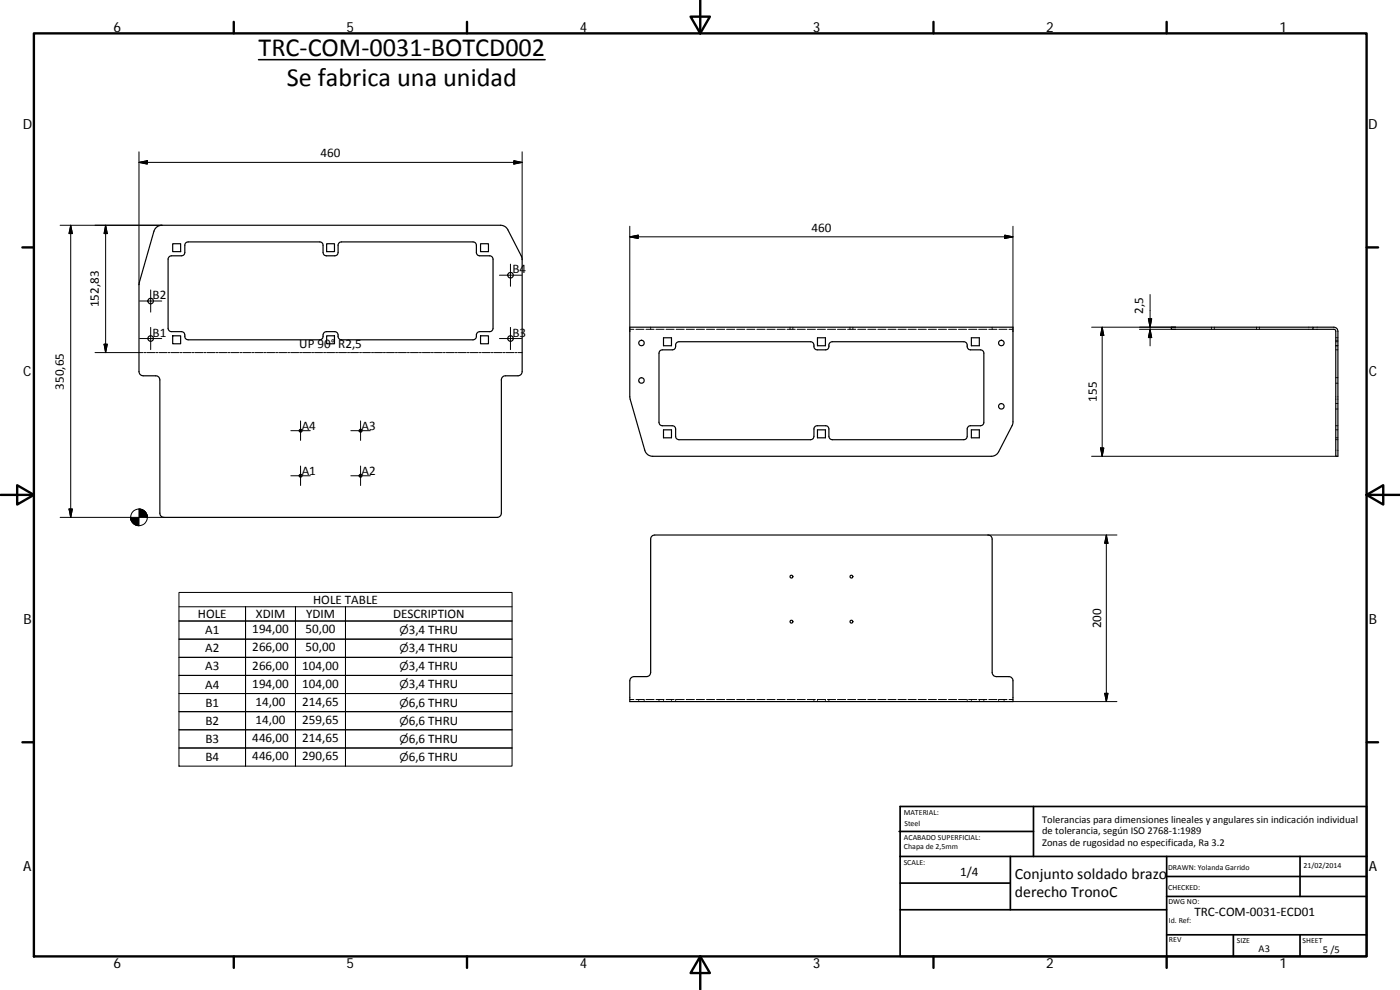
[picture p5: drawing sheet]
<svg xmlns="http://www.w3.org/2000/svg" width="420mm" height="297mm" viewBox="0 0 420 297" stroke-linecap="round" stroke-linejoin="round" font-family="sans-serif">
<g fill="none" stroke="#000" stroke-width=".36">
<path d="M46.7 68.5l.9-.7 1-.2h101.6a2.44 2.44 0 0 1 2.2 1.3l4.3 8.7v33.9a1.26 1.26 0 0 1-1.2 1.3h-3.8a1.23 1.23 0 0 0-1.2 1.2v40a1.26 1.26 0 0 1-1.3 1.2h-100a1.23 1.23 0 0 1-1.2-1.2v-40a1.2 1.2 0 0 0-1.3-1.2h-3.7a1.26 1.26 0 0 1-1.3-1.3v-26.1l4.5-16zM50.7 77.1l.5-.3h3.3l.6-.2 .4-.8 .1-2.6 .4-.5 .5-.1h39.5l.6 .2 .3 .5 .2 2.9 .2 .4 .6 .2h2.6l.6-.2 .3-.6 .1-2.7 .3-.5 .7-.2 39.9 .1 .5 .6 .1 2.7 .4 .6 .6 .2h3.2l.5 .3 .3 .7-.1 20.9-.7 .8h-3.2a1.23 1.23 0 0 0-1.1 1.7l-.3 .5-.6 .3h-39.5a1.22 1.22 0 0 1-1.1-1.7l-.1-.4-.6-.4h-2.8a1.23 1.23 0 0 0-1 1.7l-.3 .5-.6 .3h-39.5a1.22 1.22 0 0 1-1.1-1.7l-.1-.4-.6-.4h-3.5l-.7-.8v-20.9zM51.8 73.1h2.4v2.4h-2.4zM98 73.1h2.4v2.4h-2.4zM144.2 73.1h2.4v2.4h-2.4zM189 98.2h115v28.7l-4.3 8.7a2.44 2.44 0 0 1-2.2 1.3h-101.6a2.42 2.42 0 0 1-2.4-1.8l-4.5-16zM394 98.2h-42.5v.6h42.5M394 98.2h6.3a1.23 1.23 0 0 1 1.2 1.2v37.5h-.6v-37.6l-.5-.5h-6.4zM51.8 100.8h2.4v2.3h-2.4zM98 100.8h2.4v2.3h-2.4zM144.2 100.8h2.4v2.3h-2.4zM198 105.3l.8-.3h3a1.2 1.2 0 0 0 1-1.7l.3-.5 .7-.3h39.5a1.2 1.2 0 0 1 1 1.7l.4 .6 .4 .1 2.7 .1a1.2 1.2 0 0 0 1-1.7l.3-.5 .7-.3h39.5a1.2 1.2 0 0 1 1 1.7l.5 .7 3.5 .1 .6 .2 .3 .6 .1 20.9-.2 .7-.6 .3h-3.2l-.7 .2-.3 .6-.1 2.6-.3 .6-.6 .2h-39.5l-.7-.2-.2-.4-.2-2.8-.3-.6-.6-.2h-2.5l-.6 .2-.4 .6-.1 2.8-.9 .6h-39.8l-.5-.3-.2-.5v-2.4l-.4-.8-.6-.2h-3.3l-.5-.3-.2-.5v-20.9z"/>
<path d="M199.1 101.3h2.4v2.4h-2.4zM245.3 101.3h2.4v2.4h-2.4zM291.5 101.3h2.4v2.4h-2.4zM199.1 129h2.4v2.4h-2.4zM245.3 129h2.4v2.4h-2.4zM291.5 129h2.4v2.4h-2.4zM195.7 160.9l.8-.4h100a1.2 1.2 0 0 1 1.3 1.3v40a1.26 1.26 0 0 0 1.2 1.2h3.8a1.26 1.26 0 0 1 1.2 1.3v6.2h-115v-6.2a1.3 1.3 0 0 1 1.3-1.3h3.7a1.23 1.23 0 0 0 1.3-1.2v-40z"/>
<circle cx="45.2" cy="90.3" r=".83"/>
<circle cx="153.2" cy="82.6" r=".83"/>
<circle cx="45.2" cy="101.6" r=".83"/>
<circle cx="153.2" cy="101.6" r=".83"/>
<circle cx="192.5" cy="102.9" r=".82"/>
<circle cx="192.5" cy="114.2" r=".83"/>
<circle cx="300.5" cy="102.9" r=".82"/>
<circle cx="90.2" cy="129.2" r=".42"/>
<circle cx="108.2" cy="129.2" r=".43"/>
<circle cx="300.5" cy="121.9" r=".83"/>
<circle cx="90.2" cy="142.7" r=".41"/>
<circle cx="108.2" cy="142.7" r=".41"/>
<circle cx="237.5" cy="173" r=".43"/>
<circle cx="255.5" cy="173" r=".43"/>
<circle cx="237.5" cy="186.5" r=".43"/>
<circle cx="255.5" cy="186.5" r=".43"/>
</g>
<g fill="none" stroke="#000" stroke-width=".3">
<path d="M41.7 45.6v39.8M41.7 48.7l2.5-.5v1zM41.7 48.7h115M154.2 48.2l2.5 .5-2.5 .5zM156.7 45.6v32.3M18 67.6h30.6M21.2 67.6v87.6M21.2 67.6l.5 2.5h-1zM31.7 67.6v38.2M31.7 67.6l.5 2.5h-1zM153.2 79.2v6.7M189 67.9v31.5"/>
<path d="M189 71.1l2.5-.6v1.1zM189 71.1h115M301.5 70.5l2.5 .6-2.5 .5zM304 67.9v31.5M41.9 90.3h6.6M45.2 87v6.6M45.2 98.2v6.7M149.9 82.6h6.6M153.2 98.2v6.7M189 98.8h1.2M190.8 98.8h2.5M193.9 98.8h2.4"/>
<path d="M195.3 98.2v.2M195.3 98.6v.2M196.9 98.8h2.4M199.9 98.8h2.4M202.9 98.8h2.4M206 98.8h2.4M209 98.8h2.4M212 98.8h2.4M215.1 98.8h2.4M218.1 98.8h2.4M221.1 98.8h2.4M224.1 98.8h2.4"/>
<path d="M227.1 98.8h2.5M230.2 98.8h2.4M233.2 98.8h2.4M236.2 98.8h2.4M237.1 98.2v.2M237.1 98.6v.2M237.9 98.2v.2M237.9 98.6v.2M239.3 98.8h2.4M242.3 98.8h2.4M245.3 98.8h2.4M248.3 98.8h2.5"/>
<path d="M251.3 98.8h2.5M254.4 98.8h2.4M255.1 98.2v.2M255.1 98.6v.2M256 98.2v.2M256 98.6v.2M257.4 98.8h2.4M260.4 98.8h2.5M263.5 98.8h2.4M266.5 98.8h2.4M269.5 98.8h2.5M272.5 98.8h2.5"/>
<path d="M275.6 98.8h2.4M278.6 98.8h2.4M281.6 98.8h2.4M284.7 98.8h2.4M287.7 98.8h2.4M290.7 98.8h2.4M293.7 98.8h2.5M296.7 98.8h2.5M297.8 98.2v.2M297.8 98.6v.2M299.8 98.8h2.4M302.8 98.8h1.2"/>
<path d="M327.6 98.2h25.2M330.8 98.2v38.7M330.8 98.2l.5 2.4h-1zM342 98.8h10.8M344.6 95.7h1l-.4 2.5zM345.2 88.4v15.4M345.2 98.8l.4 2.5h-1zM363.6 98.2v.2M363.6 98.6v.2M364.4 98.2v.2M364.4 98.6v.2M377.1 98.2v.2"/>
<path d="M377.1 98.6v.2M378 98.2v.2M378 98.6v.2M28.5 105.8h14.4M31.2 103.3h1l-.5 2.5zM41.9 101.6h6.6M43.2 105.8h.6M44.1 105.8h2.4M46.8 105.8h.6M47.7 105.8h2.4M50.4 105.8h.6M51.3 105.8h2.4"/>
<path d="M54 105.8h.6M54.9 105.8h2.4M57.6 105.8h.6M58.5 105.8h2.4M61.2 105.8h.6M62.1 105.8h2.4M64.8 105.8h.6M65.7 105.8h2.4M68.4 105.8h.6M69.3 105.8h2.4M72 105.8h.5M72.9 105.8h2.3"/>
<path d="M75.6 105.8h.6M76.5 105.8h2.4M79.2 105.8h.5M80 105.8h2.4M82.7 105.8h.6M83.7 105.8h2.3M86.3 105.8h.6M87.2 105.8h2.4M89.9 105.8h.6M90.8 105.8h2.4M93.5 105.8h.6M94.4 105.8h2.4"/>
<path d="M97.1 105.8h.6M98 105.8h2.4M100.7 105.8h.6M101.6 105.8h2.4M104.3 105.8h.6M105.2 105.8h2.4M107.9 105.8h.6M108.8 105.8h2.4M111.5 105.8h.6M112.4 105.8h2.4M115.1 105.8h.6M116 105.8h2.4"/>
<path d="M118.7 105.8h.6M119.6 105.8h2.4M122.3 105.8h.6M123.2 105.8h2.4M125.9 105.8h.6M126.8 105.8h2.4M129.4 105.8h.7M130.4 105.8h2.3M133.1 105.8h.5M134 105.8h2.4M136.6 105.8h.7M137.6 105.8h2.3"/>
<path d="M140.2 105.8h.6M141.1 105.8h2.4M143.8 105.8h.6M144.7 105.8h2.4M147.4 105.8h.6M148.3 105.8h2.4M149.9 101.6h6.6M151 105.8h.6M151.9 105.8h2.4M154.6 105.8h.6M155.5 105.8h1.2M400.9 103.7h.2"/>
<path d="M400.9 113.3h.2M400.9 115h.2M400.9 102.1h.2M400.9 102.5h.2M400.9 105h.2M400.9 101.3h.2M401.3 103.7h.2M401.3 113.3h.2M401.3 115h.2M401.3 102.1h.2M401.3 102.5h.2M401.3 105h.2"/>
<path d="M401.3 101.3h.2M87.3 129.2h5.8M90.2 139.8v5.9M90.2 126.3v5.8M105.3 129.2h5.8M108.2 126.3v5.8M108.2 139.8v5.9M327.6 136.9h73.3M330.3 134.4h1l-.5 2.5zM400.9 121.1h.2M400.9 122.7h.2M400.9 129h.2"/>
<path d="M400.9 131.4h.2M400.9 127.7h.2M400.9 131.9h.2M401.3 121.1h.2M401.3 122.7h.2M401.3 129h.2M401.3 131.4h.2M401.3 127.7h.2M401.3 131.9h.2M18 155.2h21.3M20.7 152.7h1l-.5 2.5zM44.1 155.2h5.1"/>
<path d="M87.3 142.7h5.8M105.3 142.7h5.8M53.7 177.8h100v52.1h-100zM296.5 160.5h38.7M332 160.5v50M332 160.5l.5 2.5h-1zM53.7 182.1h20v4.2M73.7 191.8v-5.5h-20h100h-50v-4.2v47.8M88.7 182.1v47.8M103.7 186.3v5.5h50h-100h20v5.4M103.7 191.8v5.4h50h-100h20v5.4M103.7 197.2v5.4h50h-100h20v5.5"/>
<path d="M153.7 182.1h-80v47.8v-5.5h-20h100h-50v-5.4M103.7 202.6v5.5h50h-100h20v5.4M103.7 208.1v5.4h50h-100h20v5.5M103.7 213.5v5.5h50h-100h20v5.4M189 209.9h1.2M190.8 209.9h2.5M191.7 209.9v.2M191.7 210.3v.2M193.3 209.9v.2M193.3 210.3v.2M193.9 209.9h2.4M196.9 209.9h2.4"/>
<path d="M197.8 209.9v.2M197.8 210.3v.2M199.1 209.9v.2M199.1 210.3v.2M199.9 209.9h2.4M201.5 209.9v.2M201.5 210.3v.2M202.8 209.9v.2M202.8 210.3v.2M202.9 209.9h2.4M206 209.9h2.4M209 209.9h2.4"/>
<path d="M212 209.9h2.4M215.1 209.9h2.4M218.1 209.9h2.4M221.1 209.9h2.4M224.1 209.9h2.4M227.1 209.9h2.5M230.2 209.9h2.4M233.2 209.9h2.4M236.2 209.9h2.4M239.3 209.9h2.4M242.3 209.9h2.4M244.3 209.9v.2"/>
<path d="M244.3 210.3v.2M245.3 210.1v-.2h2.4v.2M245.3 210.3v.2M247.7 210.3v.2M248.3 209.9h2.5M248.8 209.9v.2M248.8 210.3v.2M251.3 209.9h2.5M254.4 209.9h2.4M257.4 209.9h2.4M260.4 209.9h2.5M263.5 209.9h2.4"/>
<path d="M266.5 209.9h2.4M269.5 209.9h2.5M272.5 209.9h2.5M275.6 209.9h2.4M278.6 209.9h2.4M281.6 209.9h2.4M284.7 209.9h2.4M287.7 209.9h2.4M290.3 209.9v.2M290.3 210.3v.2M290.7 209.9h2.4M291.5 209.9v.2"/>
<path d="M291.5 210.3v.2M293.7 209.9h2.5M293.9 209.9v.2M293.9 210.3v.2M295.3 209.9v.2M295.3 210.3v.2M296.7 209.9h2.5M299.7 209.9v.2M299.7 210.3v.2M299.8 209.9h2.4M301.3 209.9v.2M301.3 210.3v.2"/>
<path d="M302.8 209.9h1.2M304 210.5h31.2M331.5 208h1l-.5 2.5z"/>
<circle cx="41.7" cy="155.2" r="2.49"/>
</g>
<g fill="none" stroke="#000" stroke-width=".71">
<path d="M10.2 10h399.9v277h-399.9zM70.2 6.6v3.4M140.2 6.6v3.4M207.3 5h5.8l-2.9 5zM210.2 0v10M280.2 6.6v3.4M350.1 6.6v3.4M6.7 74.2h3.5M410.1 74.2h3.5M.2 148.5h10M5.2 145.6l5 2.9-5 2.9zM410.1 148.5l5-2.9v5.8z"/>
<path d="M410.1 148.5h10M6.7 222.7h3.5M410.1 222.7h3.5M70.2 287v3.4M140.2 287v3.4M210.2 287l2.9 5h-5.8zM210.2 287v10M280.2 287v3.4M350.1 287v3.4"/>
</g>
<g fill="none" stroke="#000" stroke-width=".51">
<path d="M269.8 249.5h40.4M270.1 242h140v45h-140zM270.1 257h140M303.2 257v16M310.2 242v15M350.1 257v30M390.2 257v12M270.1 265h33.1M270.1 273h80M350.1 269h60M350.1 263h60M350.1 280.5h60"/>
<path d="M370.2 280.5v6.5M390.2 280.5v6.5"/>
</g>
<g fill="#000" stroke="#000" stroke-width=".3">
<path d="M41.7 48.7l2.5-.5v1zM154.2 48.2l2.5 .5-2.5 .5zM21.2 67.6l.5 2.5h-1zM31.7 67.6l.5 2.5h-1zM189 71.1l2.5-.6v1.1zM301.5 70.5l2.5 .6-2.5 .5zM344.6 95.7h1l-.4 2.5zM31.2 103.3h1l-.5 2.5zM330.8 98.2l.5 2.4h-1zM345.2 98.8l.4 2.5h-1zM330.3 134.4h1l-.5 2.5zM20.7 152.7h1l-.5 2.5z"/>
<path d="M39.2 155.2l.1 .8zM39.2 155.2l.2 1.1zM39.2 155.2l.4 1.4zM39.2 155.2l.6 1.7zM39.2 155.2l.9 1.9zM39.2 155.2l1.2 2.2zM39.2 155.2l1.5 2.3-.3-.1zM39.2 155.2l1.8 2.4-.3-.1zM39.2 155.2l2.2 2.5-.4-.1zM39.2 155.2l2.5 2.5h-.3zM41.7 152.7l2.5 2.5h-2.5zM39.2 155.2h2.5v2.5z"/>
<path d="M44.1 154.5l.1 .7zM44 154.2l.2 1zM43.8 153.9l.4 1.3zM43.6 153.6l.6 1.6zM43.3 153.3l.9 1.9zM43.1 153.1l1.1 2.1zM42.8 153l.3 .1 1.1 2.1zM42.4 152.8l.4 .2 1.4 2.2zM42.1 152.7l.3 .1 1.8 2.4zM41.7 152.7h.4l2.1 2.5zM332 160.5l.5 2.5h-1zM331.5 208h1l-.5 2.5z"/>
</g>
<path d="M77.6 17.9h86" fill="none" stroke="#000" stroke-width=".46"/>
<g font-size="7.9">
<text x="77.6" y="16.8">TRC‐COM‐0031‐BOTCD002</text>
<text x="86.1" y="25.8">Se fabrica una unidad</text>
</g>
<g font-size="4.7">
<text x="304.6" y="263.9">Conjunto soldado brazo</text>
<text x="304.6" y="269.3">derecho TronoC</text>
</g>
<g font-size="4.2">
<text x="34" y="9.6">6</text>
<text x="104" y="9.6">5</text>
<text x="174" y="9.6">4</text>
<text x="244" y="9.6">3</text>
<text x="314" y="9.6">2</text>
<text x="384" y="9.6">1</text>
<text x="6.8" y="38.7">D</text>
<text x="410.6" y="38.7">D</text>
<text x="7" y="112.9">C</text>
<text x="410.8" y="112.9">C</text>
<text x="7" y="187.1">B</text>
<text x="410.8" y="187.1">B</text>
<text x="7" y="261.3">A</text>
<text x="410.8" y="261.3">A</text>
<text x="34" y="290.4">6</text>
<text x="104" y="290.4">5</text>
<text x="174" y="290.4">4</text>
<text x="244" y="290.4">3</text>
<text x="314" y="290.4">2</text>
<text x="384" y="290.4">1</text>
</g>
<g font-size="3.9">
<text x="96.2" y="47.2">460</text>
<text x="243.5" y="69.5">460</text>
<text x="153.8" y="82">B4</text>
<text x="45.8" y="89.8">B2</text>
<text x="29.6" y="92.2" transform="rotate(-90 29.6 92.2)">152,83</text>
<text x="343.1" y="94.1" transform="rotate(-90 343.1 94.1)">2,5</text>
<text x="45.8" y="101">B1</text>
<text x="153.8" y="101">B3</text>
<text x="89.8" y="104.5">UP 90° R2,5</text>
<text x="19.2" y="116.9" transform="rotate(-90 19.2 116.9)">350,65</text>
<text x="329.2" y="120.5" transform="rotate(-90 329.2 120.5)">155</text>
<text x="90.5" y="128.9">A4</text>
<text x="108.5" y="128.9">A3</text>
<text x="90.5" y="142.4">A1</text>
<text x="108.5" y="142.4">A2</text>
<text x="59.4" y="185.4">HOLE</text>
<text x="76.8" y="185.4">XDIM</text>
<text x="91.9" y="185.4">YDIM</text>
<text x="94" y="181.1">HOLE TABLE</text>
<text x="118" y="185.4">DESCRIPTION</text>
<text x="61.6" y="190.3">A1</text>
<text x="75.7" y="190">194,00</text>
<text x="91.7" y="190">50,00</text>
<text x="122.6" y="190.2">3,4 THRU</text>
<text x="330.4" y="188.5" transform="rotate(-90 330.4 188.5)">200</text>
<text x="61.6" y="195.7">A2</text>
<text x="75.7" y="195.5">266,00</text>
<text x="91.7" y="195.5">50,00</text>
<text x="122.6" y="195.7">3,4 THRU</text>
<text x="61.6" y="201.2">A3</text>
<text x="75.7" y="200.9">266,00</text>
<text x="90.7" y="200.9">104,00</text>
<text x="122.6" y="201.1">3,4 THRU</text>
<text x="61.6" y="206.6">A4</text>
<text x="75.7" y="206.3">194,00</text>
<text x="90.7" y="206.3">104,00</text>
<text x="122.6" y="206.6">3,4 THRU</text>
<text x="61.6" y="212">B1</text>
<text x="76.7" y="211.8">14,00</text>
<text x="90.7" y="211.8">214,65</text>
<text x="122.6" y="212">6,6 THRU</text>
<text x="61.6" y="217.5">B2</text>
<text x="76.7" y="217.2">14,00</text>
<text x="90.7" y="217.2">259,65</text>
<text x="122.6" y="217.4">6,6 THRU</text>
<text x="61.6" y="222.9">B3</text>
<text x="75.7" y="222.7">446,00</text>
<text x="90.7" y="222.7">214,65</text>
<text x="122.6" y="222.9">6,6 THRU</text>
<text x="61.6" y="228.4">B4</text>
<text x="75.7" y="228.1">446,00</text>
<text x="90.7" y="228.1">290,65</text>
<text x="122.6" y="228.3">6,6 THRU</text>
<text x="288.2" y="262.7">1/4</text>
<text x="358.5" y="274.9">TRC‐COM‐0031‐ECD01</text>
</g>
<g font-size="3.3">
<text x="119.9" y="190.2">⌀</text>
<text x="119.9" y="195.7">⌀</text>
<text x="119.9" y="201.1">⌀</text>
<text x="119.9" y="206.6">⌀</text>
<text x="119.9" y="212">⌀</text>
<text x="119.9" y="217.4">⌀</text>
<text x="119.9" y="222.9">⌀</text>
<text x="119.9" y="228.3">⌀</text>
</g>
<g font-size="3.1">
<text x="312.8" y="246.8">Tolerancias para dimensiones lineales y angulares sin indicación individual</text>
<text x="312.8" y="250.4">de tolerancia, según ISO 2768‐1:1989</text>
<text x="312.8" y="254">Zonas de rugosidad no especificada, Ra 3.2</text>
<text x="377.7" y="285.6">A3</text>
<text x="397" y="285.8">5 /5</text>
</g>
<g font-size="2.4">
<text x="271.2" y="244.4">MATERIAL:</text>
<text x="271.3" y="251.9">ACABADO SUPERFICIAL:</text>
<text x="271.4" y="247.9">Steel</text>
<text x="271.3" y="254.6">Chapa de 2,5mm</text>
<text x="271.2" y="259.7">SCALE:</text>
<text x="350.6" y="260.9">DRAWN: Yolanda Garrido</text>
<text x="391.2" y="260.6">21/02/2014</text>
<text x="350.6" y="267">CHECKED:</text>
<text x="350.6" y="271.4">DWG NO:</text>
<text x="350.8" y="276.8">Id. Ref:</text>
<text x="350.8" y="282.8">REV</text>
<text x="371.2" y="282.9">SIZE</text>
<text x="390.9" y="282.9">SHEET</text>
</g>
</svg>
